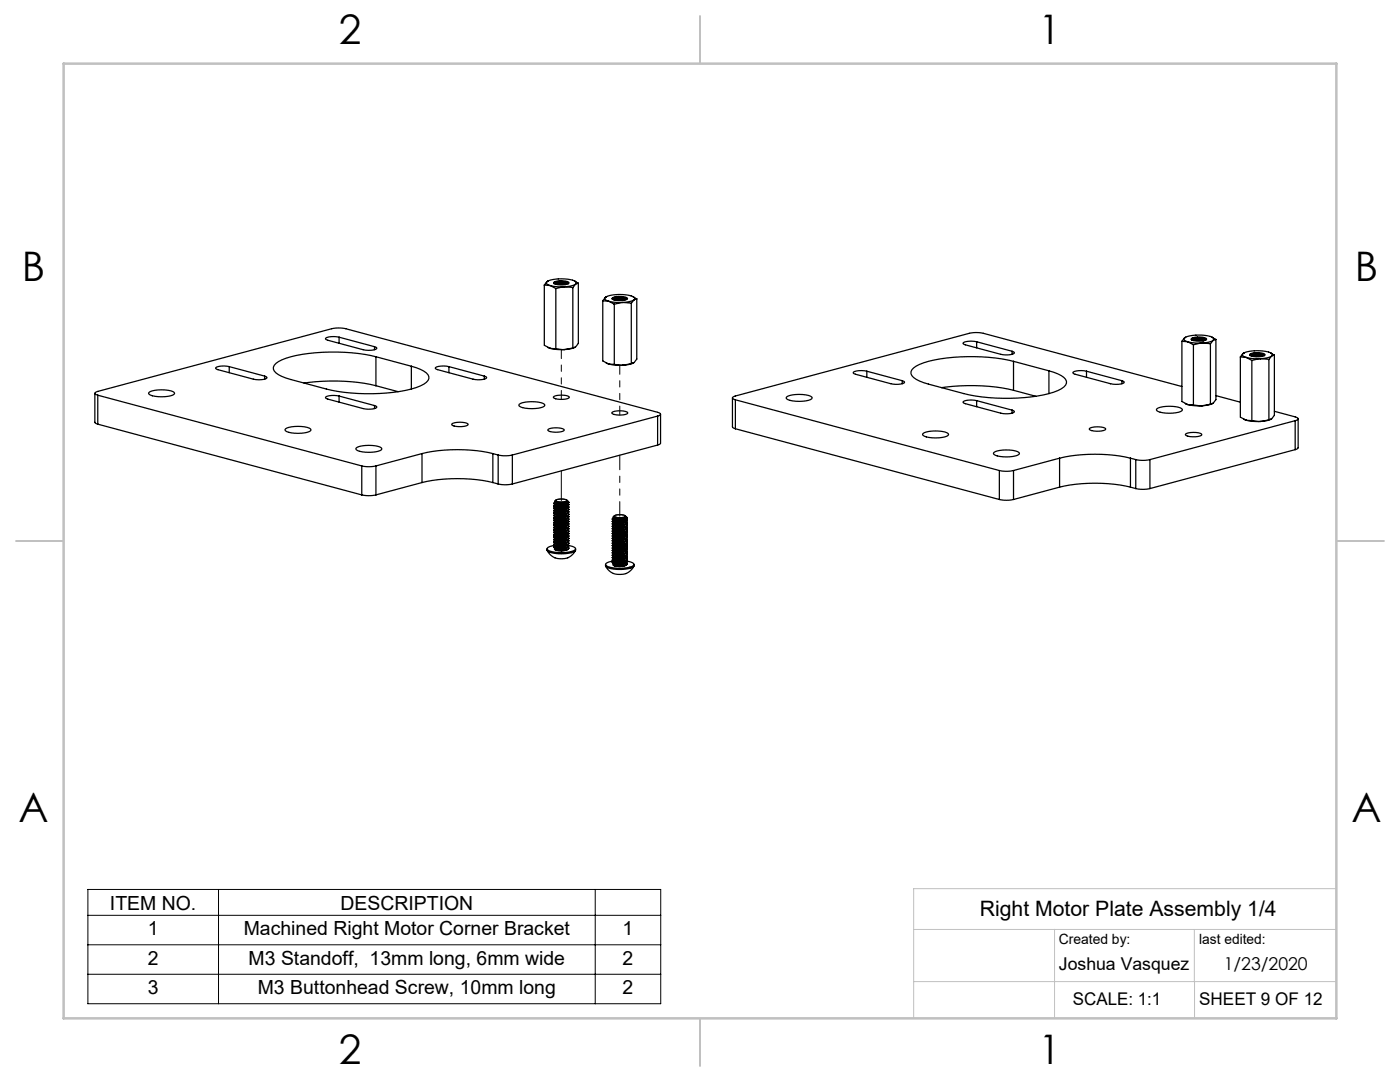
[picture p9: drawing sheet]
<svg xmlns="http://www.w3.org/2000/svg" width="279mm" height="216mm" viewBox="0 0 279 216" stroke-linecap="round" stroke-linejoin="round" font-family="sans-serif">
<path d="M17.5 177.5h114.4v22.8h-114.4zM43.6 177.5v22.8M118.8 177.5v22.8M17.5 182.6h114.4M17.5 188.5h114.4M17.5 194.4h114.4" fill="none" stroke="#000" stroke-width=".2"/>
<path d="M266.7 177.3h-84.4v25.9M182.3 185.5h84.4M182.3 195.9h84.4M210.5 185.5v17.7M238.4 185.5v10.4M238.4 195.9v7.3" fill="none" stroke="#c0c0c0" stroke-width=".2"/>
<path d="M139.7 3.2v9.5M3.2 107.9h9.5M266.7 107.9h9.5M139.7 203.2v9.5" fill="none" stroke="#c0c0c0" stroke-width=".25"/>
<path d="M12.7 12.7h254v190.5h-254z" fill="none" stroke="#c0c0c0" stroke-width=".5"/>
<g fill="none" stroke="#000" stroke-width=".25">
<path d="M108.6 56.9l1.2 .1M108.6 56.9v12l1.2 .6M109.2 56.2l-.2 .2 .1 .2 .7 .4M109.2 56.2a7.3 7.3 0 0 1 5.8 .1v.2l-.1 .2M109.2 56.2l-.6 .7M109.4 56.1l-.2 .1M109.4 56.1h-.1M109.8 57l1.1 .6M109.8 57l1.3 .2h1.5M110.6 56.3a3.4 3.4 0 0 1 3 .1 3 3 0 0 1-3.1 .1zM110.7 56.3l1-.1 1.5 .2M110.7 56.3a3.7 3.7 0 0 1 2.7 .2v.1"/>
<path d="M110.7 56.3l-.1 .3 .2-.3 .9-.1 1.1 .1 .6 .3M110.9 57.6v12M110.9 56.7l2 .1M111 56.7h-.1M111.3 56.6l1.7 .2M111.3 56.6h-.3M112.2 56.5l.8 .3M112.2 56.5l-1.2-.1-.4 .2M112.2 56.5l-.9 .1M112.6 57.2l-1.7 .4M112.6 57.2l1.7 .2M114.3 57.4v12"/>
<path d="M114.7 56.1h.1M114.7 56.1l.7 .4M114.9 56.7l-.9 .3-1.4 .2M114.9 56.7l-.6 .7M115.4 56.5l-.5 .2M115.4 56.5v12l-.5 .7-.6 .2M120.8 59.3l-.1 .2 .1 .2 .6 .4M120.8 59.3a7.3 7.3 0 0 1 5.8 .1l.1 .2-.2 .2M120.8 59.3l-.5 .7M121 59.3h-.2M121.1 59.2h-.1M122.2 59.4a3.4 3.4 0 0 1 3 .2 3 3 0 0 1-3.1 0z"/>
<path d="M122.4 59.4l1-.1 1.5 .2M122.4 59.4a3.7 3.7 0 0 1 2.6 .2l.1 .2M122.4 59.4l-.2 .3 .2-.2 1-.1 1.1 .1 .5 .2M122.6 59.9h2M122.6 59.8h-.1M123 59.7l1.6 .2M123 59.7l-.3 .1M123.9 59.6l.8 .3M123.9 59.6h-1.3l-.3 .1M123.9 59.6l-.9 .1M126.3 59.2h.1M126.4 59.3l.7 .3"/>
<path d="M126.5 59.8l-.8 .4-1.4 .2M126.5 59.8l-.5 .7M127.1 59.6l-.6 .2M127.1 59.6v12l-.6 .7-.5 .2M18.9 78.5v5.8l.6 .3M19.5 78.9l-.5-.3v-.2l.5-.3 46.7-12.5a6.4 6.4 0 0 1 2.8 0l62.2 16.7 .6 .2v.3l-.6 .2M19.5 78.9l52.7 14.1M19.5 78.9v5.7M29.7 78.3a6.4 6.4 0 0 1 5.1 0v.2a3 3 0 0 1-2.6 .7l-1.3-.1a1.43 1.43 0 0 1-1.3-.6zM45.8 73.2l-1.6-.2a1.12 1.12 0 0 0-1.2 .5l.5 .3 7.1 1.9 1.5 .1a1.12 1.12 0 0 0 1.2-.5l-.5-.2M45.8 73.2l7 1.9M45.8 73.2v1.2"/>
<path d="M52.8 75.1v.6M60.7 76.4a39.8 39.8 0 0 1 14.3 .6M67.7 67.3l-1.6-.1a1.12 1.12 0 0 0-1.2 .4l.5 .3 7.1 1.9 1.5 .1a1.12 1.12 0 0 0 1.2-.5l-.5-.2M67.7 79l-1.6-.1a1.12 1.12 0 0 0-1.2 .5l.5 .2 7.1 1.9 1.5 .1a1.12 1.12 0 0 0 1.2-.4l-.5-.3M67.7 67.3l7 1.9M67.7 79l7 1.9M67.7 67.3v1.2M67.7 79v1.2M74.7 69.2v.6M75 71.2a37.6 37.6 0 0 0-17.9 .3 3.9 3.9 0 0 0-2.5 1.8 1.54 1.54 0 0 0 1 1.5l2.5 .9 7 1.9a37.6 37.6 0 0 0 18-.3 3.9 3.9 0 0 0 2.5-1.8 1.54 1.54 0 0 0-1-1.5l-2.5-.9M75 71.2l7.1 1.9M75 71.2v5.8"/>
<path d="M75 77l4.5 1.2M82.1 73.1v4.5M89.6 73.2l-1.6-.2a1.12 1.12 0 0 0-1.1 .5l.4 .3 7.1 1.9 1.5 .1a1.12 1.12 0 0 0 1.2-.5l-.4-.2M89.6 73.2l7.1 1.9M89.6 73.2v1.2M96.7 75.1v.6M109.3 69.3l.5 .2M109.8 69.5l1.1 .1M109.8 69.5l1.3 .2 1.5 .1M110.5 79.2a3.9 3.9 0 0 1 3.1-.1v.2a3.4 3.4 0 0 1-3.2 0zM110.9 69.6l1.7 .2M114.3 69.4l-1.7 .4"/>
<path d="M114.7 69.3l-2.1 .5M120.3 60l1.1 .1M120.3 60v12l1.1 .6M121 72.4l.4 .2M121.4 60.1l1.2 .6M121.4 72.6l1.2 .1M121.4 60.1l1.3 .2 1.6 .1M121.4 72.6l1.3 .3h1.6M122.6 72.7l1.7 .2M122.6 60.7v12M124.3 60.4l-1.7 .3M124.3 60.4l1.7 .1"/>
<path d="M126 72.5l-1.7 .4M126 60.5v12M126.4 72.4l-2.1 .5M146.2 79.4v5.8l.6 .4M146.8 79.8l52.6 14.1M146.8 79.8v5.8M157 79.2a6.4 6.4 0 0 1 5 0l.1 .2a3 3 0 0 1-2.6 .7l-1.3-.1a1.43 1.43 0 0 1-1.3-.6zM173 74.1l-1.6-.1a1.12 1.12 0 0 0-1.1 .4l.4 .3 7.1 1.9 1.5 .1a1.12 1.12 0 0 0 1.2-.5l-.4-.2M173 74.1l7.1 1.9M173 74.1v1.2M180.1 76v.6M187.9 77.3a39.8 39.8 0 0 1 14.4 .6"/>
<path d="M194.9 68.2l-1.5-.1a1.12 1.12 0 0 0-1.2 .4l.5 .3 7 1.9 1.6 .1a1.12 1.12 0 0 0 1.1-.4l-.4-.3M194.9 79.9l-1.5-.1a1.12 1.12 0 0 0-1.2 .5l.5 .3 7 1.8 1.6 .2a1.12 1.12 0 0 0 1.1-.5l-.4-.3M194.9 68.2l7.1 1.9M194.9 79.9l7.1 1.9M194.9 68.2v1.2M194.9 79.9v1.3M202 70.1v.6M202.3 72.1a37.6 37.6 0 0 0-18 .3 3.9 3.9 0 0 0-2.5 1.8 1.54 1.54 0 0 0 1 1.5l2.5 .9 7.1 1.9a37.6 37.6 0 0 0 17.9-.2 3.9 3.9 0 0 0 2.5-1.8 1.54 1.54 0 0 0-1-1.6l-2.5-.9M202.3 72.1l7 1.9M202.3 72.1v5.8M202.3 77.9l4.4 1.2M209.3 74v4.5"/>
<path d="M216.8 74.1l-1.5-.1a1.12 1.12 0 0 0-1.2 .4l.5 .3 7 1.9 1.6 .1a1.12 1.12 0 0 0 1.2-.5l-.5-.2M216.8 74.1l7.1 1.9M216.8 74.1v1.2M223.9 76v.6M235.9 77.1l-39.6-10.6a6.4 6.4 0 0 0-2.9 0l-46.6 12.5-.6 .3v.2l.6 .3M235.9 68.1l1.1 .1M235.9 68.1v12l1.1 .6M236.4 67.4l-.1 .2v.2l.7 .4M236.4 67.4a7.3 7.3 0 0 1 5.8 .1l.1 .2-.2 .2M236.4 67.4l-.5 .7M236.6 67.3l-.2 .1M236.6 67.3h.1"/>
<path d="M237 68.2l1.2 .6M237 68.2l1.3 .2h1.6M237.8 67.5a3.4 3.4 0 0 1 3 .1 3 3 0 0 1-3.1 .1zM237.8 67.8a2.57 2.57 0 0 1 2.7-.1l.1 .1M237.9 67.5l1.1-.1 1.5 .2M237.9 67.5a3.7 3.7 0 0 1 2.7 .2v.2M237.9 67.5l-.1 .3M238.2 68.8v12M238.2 67.9l1.9 .1M238.2 67.9h-.1M238.6 67.8l1.6 .2M238.6 67.8l-.3 .1"/>
<path d="M239.4 67.7l.9 .3M239.4 67.7h-1.2l-.4 .1M239.4 67.7l-.8 .1M239.9 68.4l-1.7 .4M239.9 68.4l1.7 .2M241.6 68.6v12M241.9 67.3h.1M242 67.4l.7 .3M242.1 67.9l-.8 .4-1.4 .1M242.1 67.9l-.5 .7M242.7 67.7l-.6 .2M242.7 67.7v12l-.6 .7-.5 .2"/>
<path d="M242.7 78.9l4.8 1.4M247.5 71.2l1.2 .1M247.5 71.2v12l1.2 .6M248.1 70.5l-.2 .2 .1 .2 .7 .4M248.1 70.5a7.3 7.3 0 0 1 5.8 .1v.2l-.1 .2M248.1 70.5l-.6 .7M248.3 70.5h-.2M248.3 70.4h-.1M248.7 71.3l1.1 .6M248.7 71.3l1.3 .2 1.5 .1M249.5 70.7a3.4 3.4 0 0 1 3 .1 3 3 0 0 1-3.1 0zM249.6 70.7l1-.2 1.6 .3"/>
<path d="M249.6 70.7a3.7 3.7 0 0 1 2.7 .2v.1M249.6 70.7l-.1 .2 .2-.2 .9-.1 1.2 .1 .5 .2M249.8 71.9v12M249.9 71.1h1.9M249.9 71l-.1 .1M250.2 70.9l1.7 .2M250.2 70.9l-.2 .1M251.1 70.9l.9 .2M251.1 70.9l-1.2-.1-.4 .2M251.1 70.9h-.9M251.5 71.6l-1.7 .3M251.5 71.6l1.7 .1"/>
<path d="M253.2 71.7v12M253.6 70.4h.1M253.6 70.5l.7 .4M253.8 71l-.9 .4-1.4 .2M253.8 71l-.6 .7M254.3 70.9l-.5 .1M254.3 70.9v12l-.5 .7-.6 .1M19.5 84.6l52.7 14.2M57 85.6a6.4 6.4 0 0 1 5 0l.1 .2a3 3 0 0 1-2.6 .7l-1.3-.1a1.43 1.43 0 0 1-1.3-.6zM71.1 89.4a6.4 6.4 0 0 1 5 0l.1 .2a3 3 0 0 1-2.6 .7l-1.3-.1a1.43 1.43 0 0 1-1.3-.6zM72.2 93a6.4 6.4 0 0 0 2.8 0M72.2 98.8a6.5 6.5 0 0 0 2.8 0"/>
<path d="M72.2 93v5.8M74.7 80.9v.6M75 93v5.8M84.2 90.5a32.3 32.3 0 0 1 14.2 0M84.2 96.3a32.2 32.2 0 0 1 14.2 0M84.2 90.5l-9.2 2.5M84.2 90.5v5.8M84.2 96.3l-9.2 2.5M90.2 84.6a4 4 0 0 1 3.2 0v.1a3.5 3.5 0 0 1-3.3 0zM98.4 90.5l1 .3M98.4 90.5v5.8M98.4 96.3l1 .3"/>
<path d="M99.4 90.8a6.4 6.4 0 0 0 2.8 0M99.4 96.6a6.4 6.4 0 0 0 2.8 0M99.4 90.8v5.8M102.2 90.8v5.8M103.6 80.7a6.4 6.4 0 0 1 5 0l.1 .1a3 3 0 0 1-2.6 .7h-1.3a1.43 1.43 0 0 1-1.3-.7zM109.3 85.7a4 4 0 0 1 3.2 0l.1 .1a3.5 3.5 0 0 1-3.3 .1zM110.9 99.8l-.2 .2M111 99.8l1.5-.2 .6 .3a2.25 2.25 0 0 1-2.2 0zM113.1 99.8l.1 .1M113.2 99.9v.1a2.59 2.59 0 0 1-2.5 0M113.2 99.9l.2 .4-.3 .2M113.2 99.9a2.57 2.57 0 0 1-2.4 .3 2.34 2.34 0 0 0 2.4-.2"/>
<path d="M113.3 99.9l.2 .3M122.1 82.3a3.9 3.9 0 0 1 3.1 0l.1 .1a3.4 3.4 0 0 1-3.2 0zM131.2 83l-29 7.8M131.2 83v5.8M131.2 88.8l-29 7.8M131.8 82.6v5.8l-.6 .4M146.8 85.6l52.6 14.1M184.2 86.5a6.4 6.4 0 0 1 5 0l.1 .2a3 3 0 0 1-2.6 .7l-1.3-.1a1.43 1.43 0 0 1-1.3-.6zM198.3 90.3a6.4 6.4 0 0 1 5.1 0l.1 .2a3 3 0 0 1-2.6 .7l-1.3-.1a1.43 1.43 0 0 1-1.3-.6zM199.4 93.9a6.4 6.4 0 0 0 2.9 0M199.4 99.7a6.5 6.5 0 0 0 2.9 0M199.4 93.9v5.8"/>
<path d="M202 81.8v.6M202.3 93.9v5.8M211.5 91.4a32.3 32.3 0 0 1 14.1 0M211.5 97.2a32.3 32.3 0 0 1 14.1 0M211.5 91.4l-9.2 2.5M211.5 91.4v5.8M211.5 97.2l-9.2 2.5M217.4 85.5a4 4 0 0 1 3.2 0l.1 .1a3.5 3.5 0 0 1-3.3 .1zM225.6 91.4l1.1 .3M225.6 91.4v5.8M225.6 97.2l1.1 .3M226.7 91.7a6.4 6.4 0 0 0 2.8 0"/>
<path d="M226.7 97.5a6.4 6.4 0 0 0 2.8 0M226.7 91.7v5.8M229.5 91.7v5.8M230.9 81.6a6.4 6.4 0 0 1 5 0l.1 .2a3 3 0 0 1-2.6 .7l-1.3-.1a1.43 1.43 0 0 1-1.3-.6zM236.5 80.5l.5 .2M236.6 86.6a4 4 0 0 1 3.2 0l.1 .1a3.5 3.5 0 0 1-3.3 .1zM237 80.7l1.2 .1M237 80.7l1.3 .2 1.6 .1M238.2 80.8l1.7 .2M241.6 80.6l-1.7 .4M242 80.5l-2.1 .5M248.2 83.7l.5 .1"/>
<path d="M248.7 83.8l1.1 .1M248.7 83.8l1.3 .3h1.5M249.8 83.9l1.7 .2M253.2 83.7l-1.7 .4M253.6 83.7l-2.1 .4M254.3 82.1l4.2 1.1 .5 .3v.2l-.5 .2M258.5 83.9l-29 7.8M258.5 83.9v5.8M258.5 89.7l-29 7.8M259.1 83.6v5.7l-.6 .4M109.2 109.5v.2a.97 .97 0 0 0 .9 .6 7.3 7.3 0 0 0 4.7-.3l.1-.5M109.2 109.8a3.2 3.2 0 0 0 5.6 0"/>
<path d="M110.6 108.8l-.3 .1a.99 .99 0 0 0-1.1 .7 4 4 0 0 0 2.9 .7l1.4-.1a1.65 1.65 0 0 0 1.4-.7 1.33 1.33 0 0 0-1.3-.6M110.7 100.6a2.83 2.83 0 0 0 2.3 0M110.7 101.1a2.83 2.83 0 0 0 2.3 0M110.7 101.6a2.83 2.83 0 0 0 2.3 0M110.7 102.1a2.83 2.83 0 0 0 2.3 0M110.7 102.5a2.83 2.83 0 0 0 2.3 .1M110.7 103a2.83 2.83 0 0 0 2.3 0M110.7 103.5a2.83 2.83 0 0 0 2.3 0M110.7 104a2.83 2.83 0 0 0 2.3 0M110.7 104.5l.3 .1M110.7 105a2.82 2.82 0 0 0 2.3 0M110.7 105.4a2.83 2.83 0 0 0 2.3 .1"/>
<path d="M110.7 105.9l.3 .1M110.7 106.4a2.83 2.83 0 0 0 2.3 0M110.7 106.9a2.82 2.82 0 0 0 2.3 0M110.7 107.4l.3 .1M110.7 107.8a2.82 2.82 0 0 0 2.3 .1M110.7 108.3a2.83 2.83 0 0 0 2.3 0M110.7 108.8a2.82 2.82 0 0 0 2.3 0M110.7 109.3a2.83 2.83 0 0 0 2.3 0M110.8 109.4l-.2 .2 .4 .2M110.8 100.2l-.3 .2a3.3 3.3 0 0 0 2.6 .1M111 109.8l1 .1M113 104.5l-1 .2-1.1-.1"/>
<path d="M113 105.9l-1 .2-1.1-.1M113 107.4l-1 .2-1.1-.1M113.1 100.6a2.58 2.58 0 0 1-2.2 .1M113.1 101a2.58 2.58 0 0 1-2.2 .2M113.1 101.5a2.58 2.58 0 0 1-2.2 .2M113.1 102a2.58 2.58 0 0 1-2.2 .2M113.1 102.5a2.58 2.58 0 0 1-2.2 .1M113.1 103a2.58 2.58 0 0 1-2.2 .1M113.1 103.5a2.58 2.58 0 0 1-2.2 .1M113.1 103.9a2.58 2.58 0 0 1-2.2 .2M113.1 104.4a2.58 2.58 0 0 1-2.2 .2M113.1 104.9a2.58 2.58 0 0 1-2.2 .2"/>
<path d="M113.1 105.4a2.58 2.58 0 0 1-2.2 .1M113.1 105.9a2.58 2.58 0 0 1-2.2 .1M113.1 106.3a2.58 2.58 0 0 1-2.2 .2M113.1 106.8a2.58 2.58 0 0 1-2.2 .2M113.1 107.3a2.58 2.58 0 0 1-2.2 .2M113.1 107.8a2.58 2.58 0 0 1-2.2 .1M113.1 108.3a2.58 2.58 0 0 1-2.2 .1M113.1 108.8a2.58 2.58 0 0 1-2.2 .1M113.1 109.2a2.59 2.59 0 0 1-2.2 .2M113.3 100.5l-.3 .1M113.3 101l-.3 .1M113.3 101.5l-.3 .1"/>
<path d="M113.3 101.9l-.3 .2M113.3 102.4l-.3 .2M113.3 102.9l-.3 .2M113.3 103.4l-.3 .1M113.3 103.9l-.3 .1M113.3 104.4l-.3 .1M113.3 104.8l-.3 .2M113.3 105.3l-.3 .2M113.3 105.8l-.3 .1M113.3 106.3l-.3 .1M113.3 106.8l-.3 .1M113.3 107.2l-.3 .2"/>
<path d="M113.3 107.7l-.3 .2M113.3 108.2l-.3 .2M113.3 108.7l-.3 .1M113.3 109.2l-.3 .1M113.3 109.7l-1.3 .2M113.3 100.4l.2 .3a3 3 0 0 1-3 .2l.3-.2M113.4 100.9l.1 .2a3 3 0 0 1-3 .3l.3-.2M113.4 101.4l.1 .2a3 3 0 0 1-3 .3l.3-.3M113.4 101.9l.1 .2a3 3 0 0 1-3 .2l.3-.2M113.4 102.4l.1 .2a3 3 0 0 1-3 .2l.3-.2M113.4 102.9l.1 .2a3 3 0 0 1-3 .2l.3-.2M113.4 103.3l.1 .2a3 3 0 0 1-3 .3l.3-.2"/>
<path d="M113.4 103.8l.1 .2a3 3 0 0 1-3 .3l.3-.2M113.4 104.3l.1 .2a3 3 0 0 1-3 .2l.3-.2M113.4 104.8l.1 .2a3 3 0 0 1-3 .2l.3-.2M113.4 105.3l.1 .2a3 3 0 0 1-3 .2l.3-.2M113.4 105.7l.1 .3a3 3 0 0 1-3 .2l.3-.2M113.4 106.2l.1 .2a3 3 0 0 1-3 .3l.3-.2M113.4 106.7l.1 .2a3 3 0 0 1-3 .3l.3-.3M113.4 107.2l.1 .2a3 3 0 0 1-3 .2l.3-.2M113.4 107.7l.1 .2a3 3 0 0 1-3 .2l.3-.2M113.4 108.2l.1 .2a3 3 0 0 1-3 .2l.3-.2M113.4 108.6l.1 .2a3 3 0 0 1-3 .3l.3-.2M113.4 109.1l.1 .2a2.94 2.94 0 0 1-2.5 .5"/>
<path d="M113.5 100.2a2.78 2.78 0 0 1-3 .3v-.1M113.5 100.7a2.8 2.8 0 0 1-3 .3v-.1M113.5 101.1v.1a2.8 2.8 0 0 1-3 .2M113.5 101.6v.1a2.8 2.8 0 0 1-3 .2M113.5 102.1v.1a2.8 2.8 0 0 1-3 .2v-.1M113.5 102.6a2.8 2.8 0 0 1-3 .3v-.1M113.5 103.1a2.8 2.8 0 0 1-3 .3v-.1M113.5 103.5v.1a2.8 2.8 0 0 1-3 .2M113.5 104v.1a2.8 2.8 0 0 1-3 .2M113.5 104.5v.1a2.8 2.8 0 0 1-3 .2M113.5 105v.1a2.8 2.8 0 0 1-3 .2v-.1M113.5 105.5a2.8 2.8 0 0 1-3 .3v-.1"/>
<path d="M113.5 106a2.8 2.8 0 0 1-3 .3v-.1M113.5 106.4v.1a2.8 2.8 0 0 1-3 .2M113.5 106.9v.1a2.8 2.8 0 0 1-3 .2M113.5 107.4v.1a2.8 2.8 0 0 1-3 .2v-.1M113.5 107.9a2.8 2.8 0 0 1-3 .3v-.1M113.5 108.4a2.8 2.8 0 0 1-3 .3v-.1M113.5 108.8v.1a2.8 2.8 0 0 1-3 .2M113.5 109.3v.1a1.68 1.68 0 0 1-1.5 .5M113.5 100.2l-.4 .3M120.8 112.6v.3a.97 .97 0 0 0 1 .5 7.3 7.3 0 0 0 4.6-.3l.1-.5M120.9 113a3.2 3.2 0 0 0 5.6 0M122.3 112h-.4a.99 .99 0 0 0-1 .7 4 4 0 0 0 2.9 .7l1.3-.1a1.65 1.65 0 0 0 1.4-.6 1.33 1.33 0 0 0-1.3-.7"/>
<path d="M122.3 103.7l.3 .2M122.3 104.2l.3 .2M122.3 104.7l.3 .1M122.3 105.2l.3 .1M122.3 105.7l.3 .1M122.3 106.1l.3 .2M122.3 106.6l.3 .2M122.3 107.1l.3 .1M122.3 107.6l.3 .1M122.3 108.1l.3 .1M122.3 108.6l.3 .1M122.3 109l.3 .2"/>
<path d="M122.3 109.5l.3 .2M122.3 110l.3 .1M122.3 110.5l.3 .1M122.3 111l.3 .1M122.3 111.4l.3 .2M122.3 111.9l.3 .2M122.3 112.4l.3 .1M122.5 106.2l-.2 .1M122.5 112.5l-.2 .2 .3 .2M122.6 102.9l-.2 .3a2.49 2.49 0 0 0 2.5-.1v-.1M122.6 103.4l-.1-.1-.3 .2a3.3 3.3 0 0 0 2.6 .1M122.6 112.9l1.1 .1"/>
<path d="M122.7 102.9l1.4-.2 .7 .3a2.25 2.25 0 0 1-2.2 0zM124.6 104.2l-.9 .3-1.1-.1M124.8 102.9v.1M124.8 112.8l-1.1 .2M124.8 103.7a2.58 2.58 0 0 1-2.3 .1M124.8 104.2a2.58 2.58 0 0 1-2.3 .1M124.8 104.7a2.58 2.58 0 0 1-2.3 .1M124.8 105.1a2.58 2.58 0 0 1-2.3 .2M124.8 105.6a2.58 2.58 0 0 1-2.3 .2M124.8 106.1a2.58 2.58 0 0 1-2.3 .2M124.8 106.6a2.58 2.58 0 0 1-2.3 .1M124.8 107.1a2.58 2.58 0 0 1-2.3 .1"/>
<path d="M124.8 107.5a2.58 2.58 0 0 1-2.3 .2M124.8 108a2.58 2.58 0 0 1-2.3 .2M124.8 108.5a2.58 2.58 0 0 1-2.3 .2M124.8 109a2.58 2.58 0 0 1-2.3 .1M124.8 109.5a2.58 2.58 0 0 1-2.3 .1M124.8 110a2.58 2.58 0 0 1-2.3 .1M124.8 110.4a2.58 2.58 0 0 1-2.3 .2M124.8 110.9a2.59 2.59 0 0 1-2.3 .2M124.8 111.4a2.58 2.58 0 0 1-2.3 .2M124.8 111.9a2.59 2.59 0 0 1-2.3 .1M124.8 112.4a2.58 2.58 0 0 1-2.3 .1M124.8 103h.1"/>
<path d="M124.9 103l.1 .4-.2 .2M124.9 103.1a2.33 2.33 0 0 1-2.3 .3M124.9 103.1a2.4 2.4 0 0 1-2.4 .3M124.9 103.1l.3 .3M124.9 103.6a3.1 3.1 0 0 1-2.3 .3M124.9 104.1l-.2 .2M124.9 104.6a3.1 3.1 0 0 1-2.3 .2M124.9 105.1a3.1 3.1 0 0 1-2.3 .2M124.9 105.6a3.1 3.1 0 0 1-2.3 .2M124.9 106a3.1 3.1 0 0 1-2.3 .3M124.9 106.5a3.1 3.1 0 0 1-2.3 .3M124.9 107a3.1 3.1 0 0 1-2.3 .2"/>
<path d="M124.9 107.5a3.1 3.1 0 0 1-2.3 .2M124.9 108a3.1 3.1 0 0 1-2.3 .2M124.9 108.4a3.1 3.1 0 0 1-2.3 .3M124.9 108.9a3.1 3.1 0 0 1-2.3 .3M124.9 109.4a3.1 3.1 0 0 1-2.3 .3M124.9 109.9a3.1 3.1 0 0 1-2.3 .2M124.9 110.4a3.1 3.1 0 0 1-2.3 .2M124.9 110.9a3.1 3.1 0 0 1-2.3 .2M124.9 111.3a3.1 3.1 0 0 1-2.3 .3M124.9 111.8a3.1 3.1 0 0 1-2.3 .3M124.9 112.3a3.1 3.1 0 0 1-2.3 .2M124.9 112.8h-.1"/>
<path d="M125 103.5l.2 .3a3 3 0 0 1-3 .2l.3-.2M125 104.1l.2 .2a3 3 0 0 1-3 .2l.3-.2M125 104.5l.2 .2a3 3 0 0 1-3 .3l.3-.2M125 105l.2 .2a3 3 0 0 1-3 .3l.3-.2M125 105.5l.2 .2a3 3 0 0 1-3 .2l.3-.2M125 106.5l.2 .2a3 3 0 0 1-3 .2l.3-.2M125 106.9l.2 .3a3 3 0 0 1-3 .2l.3-.2M125 107.4l.2 .2a3 3 0 0 1-3 .3l.3-.2M125 107.9l.2 .2a3 3 0 0 1-3 .3l.3-.3M125 108.4l.2 .2a3 3 0 0 1-3 .2l.3-.2M125 108.9l.2 .2a3 3 0 0 1-3 .2l.3-.2M125 109.4l.2 .2a3 3 0 0 1-3 .2l.3-.2"/>
<path d="M125 109.8l.2 .2a3 3 0 0 1-3 .3l.3-.2M125 110.3l.2 .2a3 3 0 0 1-3 .3l.3-.2M125 110.8l.2 .2a3 3 0 0 1-3 .2l.3-.2M125 111.3l.2 .2a3 3 0 0 1-3 .2l.3-.2M125 111.8l.2 .2a3 3 0 0 1-3 .2l.3-.2M125 106l.2 .2a3 3 0 0 1-3 .2l.1-.1M125 112.2l.2 .3a2.94 2.94 0 0 1-2.6 .4M125.2 103.4a2.78 2.78 0 0 1-3 .2v-.1M125.2 103.4l-.4 .2M125.2 103.8a2.8 2.8 0 0 1-3 .3v-.1M125.2 104.3a2.8 2.8 0 0 1-3 .3v-.1M125.2 104.7v.1a2.8 2.8 0 0 1-3 .2"/>
<path d="M125.2 105.2v.1a2.8 2.8 0 0 1-3 .2M125.2 105.7v.1a2.8 2.8 0 0 1-3 .2v-.1M125.2 106.2v.1a2.8 2.8 0 0 1-3 .2v-.1M125.2 106.7a2.8 2.8 0 0 1-3 .3v-.1M125.2 107.2a2.8 2.8 0 0 1-3 .3v-.1M125.2 107.6v.1a2.8 2.8 0 0 1-3 .2M125.2 108.1v.1a2.8 2.8 0 0 1-3 .2M125.2 108.6v.1a2.8 2.8 0 0 1-3 .2v-.1M125.2 109.1a2.8 2.8 0 0 1-3 .3v-.1M125.2 109.6a2.8 2.8 0 0 1-3 .3v-.1M125.2 110v.1a2.8 2.8 0 0 1-3 .2M125.2 110.5v.1a2.8 2.8 0 0 1-3 .2"/>
<path d="M125.2 111v.1a2.8 2.8 0 0 1-3 .2v-.1M125.2 111.5a2.8 2.8 0 0 1-3 .3v-.1M125.2 112a2.8 2.8 0 0 1-3 .3v-.1M125.2 112.5a1.68 1.68 0 0 1-1.5 .5"/>
</g>
<path d="M112 99.9v-5.9M111.2 100.1l1.3 .1 .6-.3a2.25 2.25 0 0 0-2.2 0l.3 .2M122.9 103.2l1.2 .1 .7-.3a2.25 2.25 0 0 0-2.2 0l.3 .2" fill="none" stroke="#000" stroke-width=".2" stroke-dasharray="6.3 1.3 1.3 1.3 1.3 1.3"/>
<path d="M123.7 103v-12.2" fill="none" stroke="#000" stroke-width=".2" stroke-dasharray="6.3 1.3 1.3 1.3 1.3 1.3" stroke-dashoffset="3.4"/>
<path d="M112 79.7v-9.9M123.7 82.8v-9.9" fill="none" stroke="#000" stroke-width=".2" stroke-dasharray="6.3 1.3 1.3 1.3 1.3 1.3" stroke-dashoffset="4.6"/>
<g font-size="8.1">
<text x="67.6" y="8.9">2</text>
<text x="207.3" y="8.9">1</text>
<text x="4.4" y="56.2">B</text>
<text x="270.4" y="56.2">B</text>
<text x="3.7" y="164.1">A</text>
<text x="269.7" y="164.1">A</text>
<text x="67.6" y="212.4">2</text>
<text x="207.3" y="212.4">1</text>
</g>
<text font-size="4.2" x="195.5" y="182.8">Right Motor Plate Assembly 1/4</text>
<g font-size="3.9">
<text x="21.9" y="181.5">ITEM NO.</text>
<text x="67.9" y="181.5">DESCRIPTION</text>
<text x="29.5" y="186.7">1</text>
<text x="48.6" y="186.7">Machined Right Motor Corner Bracket</text>
<text x="124.2" y="186.7">1</text>
<text x="29.5" y="192.5">2</text>
<text x="49.6" y="192.5">M3 Standoff, 13mm long, 6mm wide</text>
<text x="124.2" y="192.5">2</text>
<text x="29.5" y="198.4">3</text>
<text x="51.4" y="198.4">M3 Buttonhead Screw, 10mm long</text>
<text x="124.2" y="198.4">2</text>
</g>
<g font-size="3.5">
<text x="211.3" y="193.5">Joshua Vasquez</text>
<text x="244.2" y="193.6">1/23/2020</text>
<text x="214.1" y="200.6">SCALE: 1:1</text>
<text x="239.3" y="200.6">SHEET 9 OF 12</text>
</g>
<g font-size="2.8">
<text x="211.3" y="188.4">Created by:</text>
<text x="239.3" y="188.4">last edited:</text>
</g>
</svg>
